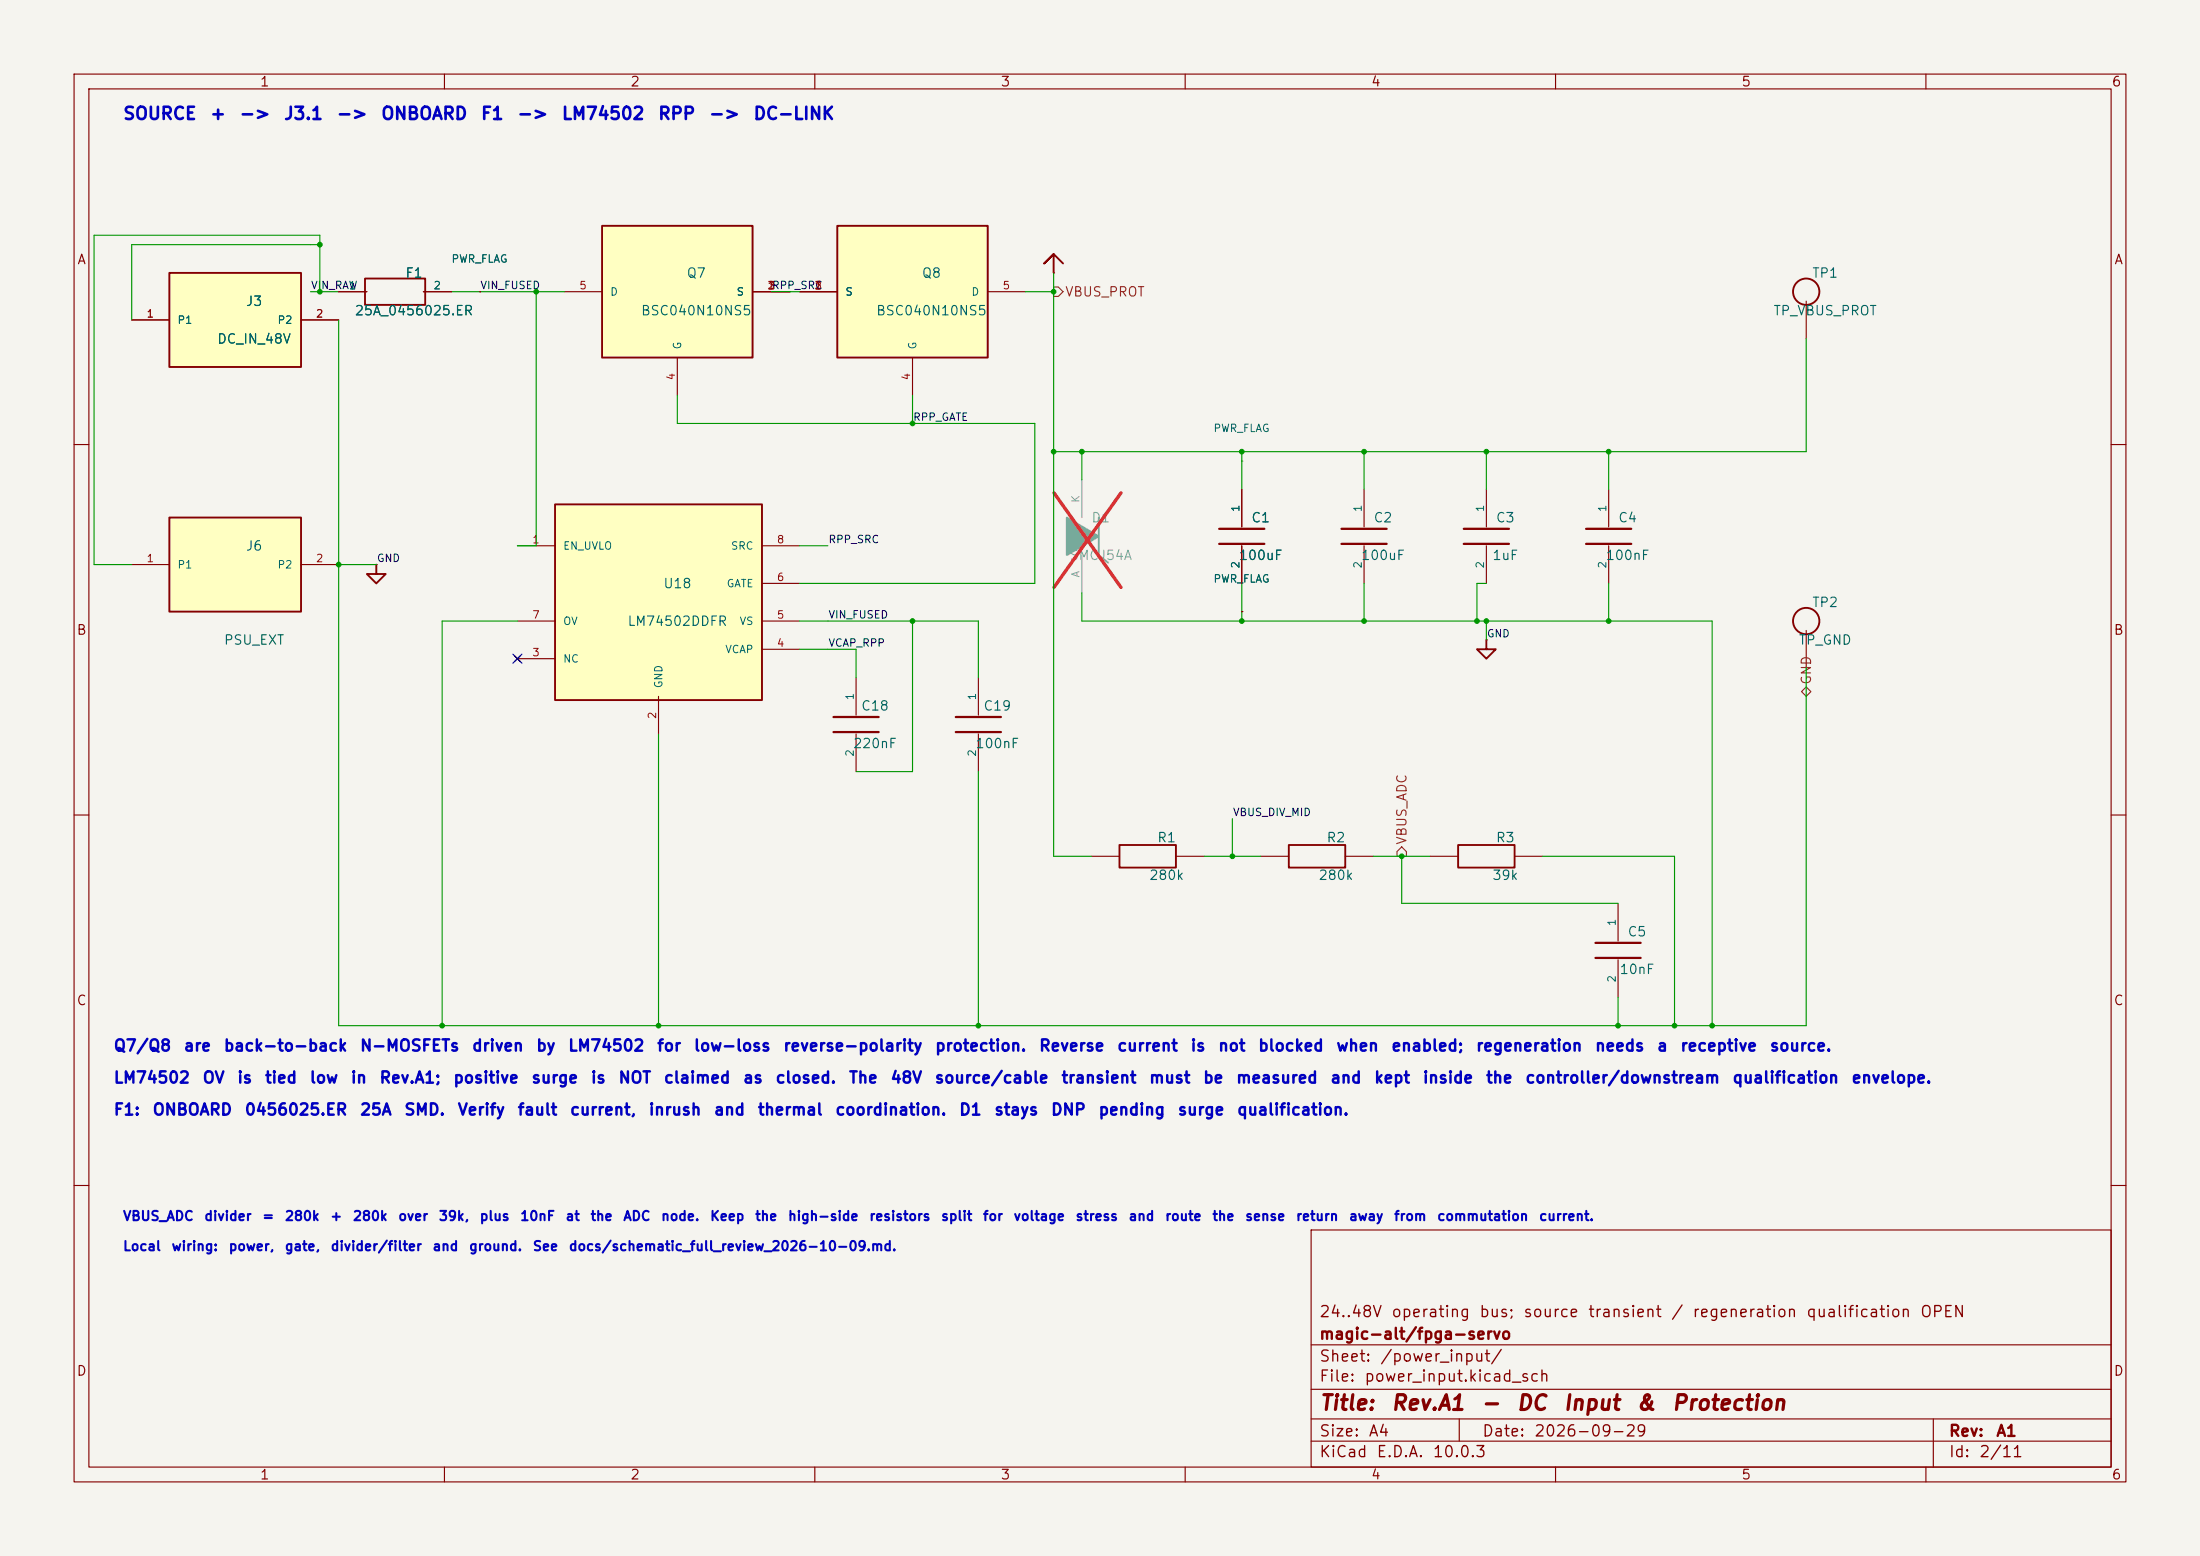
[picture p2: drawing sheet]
<svg xmlns="http://www.w3.org/2000/svg" width="297mm" height="210mm" viewBox="0 0 297 210" stroke-linecap="round" stroke-linejoin="round" font-family="sans-serif">
<path d="M0 0h297v210h-297z" fill="#f5f4ef" stroke="#f5f4ef" stroke-width=".14"/>
<g fill="none" stroke="#840000" stroke-width=".15">
<path d="M10 10h277v190h-277zM12 12h273v186h-273zM60 10v2M110 10v2M160 10v2M210 10v2M260 10v2M10 60h2M285 60h2M10 110h2M285 110h2M10 160h2"/>
<path d="M177 166h108v32h-108zM285 160h2M60 198v2M110 198v2M160 198v2M177 194.5h108M177 191.5h108M177 187.5h108M177 181.5h108M197 191.5v3M210 198v2M260 198v2"/>
<path d="M261 191.5v6.5"/>
</g>
<path d="M74.9 68.1h28v26.4h-28z" fill="#ffffc2"/>
<path d="M50.8 76.2v1.3h-1.3l1.3 1.2 1.3-1.2h-1.3M74.9 68.1h28v26.4h-28z" fill="none" stroke="#840000" stroke-width=".25"/>
<g fill="none" stroke="#840000" stroke-width=".15">
<path d="M50.8 76.2h.1M69.8 73.7h5.1M102.9 73.7h5M102.9 78.7h5M167.6 66v5.1M167.6 73.7v5M200.7 66v5.1M200.7 73.7v5M217.2 66v5.1M217.2 73.7v5M69.5 88.5l.7 .8M69.8 88.9h5.1"/>
<path d="M69.8 83.8h5.1M70.2 88.5l-.7 .8M88.9 94v5.1M102.9 87.6h5M102.9 83.8h5"/>
</g>
<path d="M164.6 71.4h6.1M164.6 73.4h6.1M197.6 71.4h6.1M197.6 73.4h6.1M214.1 71.4h6.1M214.1 73.4h6.1" fill="none" stroke="#840000" stroke-width=".3"/>
<path d="M22.9 36.8h17.7v12.7h-17.7z" fill="#ffffc2"/>
<path d="M22.9 36.8h17.7v12.7h-17.7z" fill="none" stroke="#840000" stroke-width=".25"/>
<path d="M17.8 43.2h5.1M40.6 43.2h5.1M167.6 62.2h.1M115.6 91.4v5.1M115.6 99.1v5M132.1 91.4v5.1M132.1 99.1v5" fill="none" stroke="#840000" stroke-width=".15"/>
<path d="M112.5 96.8h6.1M112.5 98.8h6.1M129 96.8h6.1M129 98.8h6.1" fill="none" stroke="#840000" stroke-width=".3"/>
<path d="M144 69.9l4.3 2.5-4.3 2.5z" fill="#9c9b98" stroke="#9c9b98" stroke-width=".25"/>
<path d="M148.3 69.9v5l1.3 1" fill="none" stroke="#9c9b98" stroke-width=".25"/>
<path d="M146 64.8v5.1M146 74.9v5.1" fill="none" stroke="#9c9b98" stroke-width=".15"/>
<path d="M142.3 66.5l9 12.8M151.3 66.5l-9 12.8" fill="none" stroke="#e12e31" stroke-width=".46"/>
<path d="M113 30.5h20.3v17.8h-20.3z" fill="#ffffc2"/>
<path d="M113 30.5h20.3v17.8h-20.3zM151.1 114h7.6v3.1h-7.6zM174 114h7.6v3.1h-7.6zM196.8 114h7.7v3.1h-7.7z" fill="none" stroke="#840000" stroke-width=".25"/>
<path d="M107.9 39.4h5.1M133.3 39.4h5.1M123.2 48.3v5M147.3 115.6h3.8M158.7 115.6h3.9M170.2 115.6h3.8M181.6 115.6h3.8M193 115.6h3.8M204.5 115.6h3.8" fill="none" stroke="#840000" stroke-width=".15"/>
<path d="M22.9 69.9h17.7v12.7h-17.7z" fill="#ffffc2"/>
<g fill="none" stroke="#840000" stroke-width=".25">
<path d="M22.9 69.9h17.7v12.7h-17.7z"/>
<circle cx="243.8" cy="39.4" r="1.78"/>
</g>
<path d="M243.8 40.6v5.1M17.8 76.2h5.1M40.6 76.2h5.1" fill="none" stroke="#840000" stroke-width=".15"/>
<path d="M81.3 30.5h20.3v17.8h-20.3z" fill="#ffffc2"/>
<g fill="none" stroke="#840000" stroke-width=".25">
<path d="M49.3 37.6h8.1v3.5h-8.1zM81.3 30.5h20.3v17.8h-20.3zM143.5 35.6l-1.3-1.3-1.2 1.3 1.2-1.3v2.5M200.7 86.4v1.2h-1.3l1.3 1.3 1.2-1.3h-1.2"/>
<circle cx="243.8" cy="83.8" r="1.78"/>
</g>
<g fill="none" stroke="#840000" stroke-width=".15">
<path d="M45.7 39.4h3.8M57.1 39.4h3.9M64.8 39.4h.1M76.2 39.4h5.1M101.6 39.4h5.1M142.2 36.8h.1M17.8 43.2h5.1M40.6 43.2h5.1M91.4 48.3v5M167.6 66v5.1M167.6 73.7v5M184.1 66v5.1"/>
<path d="M184.1 73.7v5M167.6 82.6h.1M200.7 86.4h.1M243.8 85.1v5.1M218.4 121.9v5.1M218.4 129.5v5.1"/>
</g>
<path d="M181.1 71.4h6.1M181.1 73.4h6.1M215.4 127.3h6.1M215.4 129.3h6.1" fill="none" stroke="#840000" stroke-width=".3"/>
<path d="M142.2 38.7h.7l.6 .7-.6 .6h-.7zM243.2 93.3l.6-.6 .7 .6-.7 .7zM189.2 114.3l.7 .6v.7h-1.3v-.7z" fill="none" stroke="#725600" stroke-width=".15"/>
<g fill="none" stroke="#009600" stroke-width=".15">
<path d="M41.9 39.4h3.8M43.2 33h-25.4v10.2M43.2 39.4v-7.6h-30.5v44.4h5.1M61 39.4h15.2M72.4 39.4v34.3h-2.6M104.1 39.4h3.8M138.4 39.4h3.8M142.2 36.8v78.8h5.1M45.7 43.2v95.2h198.1v-48.2M91.4 53.3v3.9h48.3v21.5h-31.8M123.2 53.3v3.9M243.8 45.7v15.3h-101.6"/>
<path d="M45.7 76.2h5.1M107.9 73.7h3.9M146 61v3.8M167.6 61v5M167.6 78.7v5.1M184.1 61v5M184.1 78.7v5.1M200.7 78.7h-1.3v5.1M200.7 61v5M217.2 61v5M217.2 78.7v5.1M69.8 83.8h-10.1v54.6"/>
<path d="M88.9 99.1v39.3M107.9 83.8h24.2v7.6M107.9 87.6h7.7v3.8M123.2 83.8v20.3h-7.6M146 80v3.8h85.1v54.6M200.7 83.8v2.6M132.1 104.1v34.3M162.6 115.6h7.6M166.4 110.5v5.1M185.4 115.6h7.6M189.2 115.6v6.3h29.2M208.3 115.6h17.8v22.8"/>
<path d="M218.4 134.6v3.8"/>
</g>
<path d="M69.2 88.3l1.3 1.2M70.5 88.3l-1.3 1.2" fill="none" stroke="#000084" stroke-width=".15"/>
<g fill="#009600" stroke="#009600" stroke-width=".14">
<circle cx="45.7" cy="76.2" r=".32"/>
<circle cx="59.7" cy="138.4" r=".32"/>
<circle cx="88.9" cy="138.4" r=".32"/>
<circle cx="123.2" cy="83.8" r=".32"/>
<circle cx="123.2" cy="57.2" r=".32"/>
<circle cx="72.4" cy="39.4" r=".32"/>
<circle cx="43.2" cy="39.4" r=".32"/>
<circle cx="43.2" cy="33" r=".32"/>
<circle cx="200.7" cy="61" r=".32"/>
<circle cx="184.2" cy="61" r=".32"/>
<circle cx="184.2" cy="83.8" r=".32"/>
<circle cx="217.2" cy="61" r=".32"/>
<circle cx="200.7" cy="83.8" r=".32"/>
<circle cx="199.4" cy="83.8" r=".32"/>
<circle cx="142.2" cy="39.4" r=".32"/>
<circle cx="142.2" cy="61" r=".32"/>
<circle cx="146.1" cy="61" r=".32"/>
<circle cx="167.6" cy="83.8" r=".32"/>
<circle cx="189.2" cy="115.6" r=".32"/>
<circle cx="167.6" cy="61" r=".32"/>
<circle cx="217.2" cy="83.8" r=".32"/>
<circle cx="218.4" cy="138.4" r=".32"/>
<circle cx="132.1" cy="138.4" r=".32"/>
<circle cx="166.4" cy="115.6" r=".32"/>
<circle cx="226.1" cy="138.4" r=".32"/>
<circle cx="231.1" cy="138.4" r=".32"/>
</g>
<g font-size="2" fill="#840000">
<text x="178" y="190.8">Title:</text>
<text x="187.7" y="190.8">Rev.A1</text>
<text x="199.8" y="190.8">-</text>
<text x="204.6" y="190.8">DC</text>
<text x="210.9" y="190.8">Input</text>
<text x="220.8" y="190.8">&amp;</text>
<text x="225.6" y="190.8">Protection</text>
</g>
<g font-size="1.7" fill="#0000c2">
<text x="16.5" y="16.6">SOURCE</text>
<text x="28.3" y="16.6">+</text>
<text x="32.2" y="16.6">-&gt;</text>
<text x="38.2" y="16.6">J3.1</text>
<text x="45.3" y="16.6">-&gt;</text>
<text x="51.3" y="16.6">ONBOARD</text>
<text x="64.8" y="16.6">F1</text>
<text x="69.7" y="16.6">-&gt;</text>
<text x="75.7" y="16.6">LM74502</text>
<text x="88.7" y="16.6">RPP</text>
<text x="95.6" y="16.6">-&gt;</text>
<text x="101.6" y="16.6">DC-LINK</text>
</g>
<g font-size="1.5" fill="#0000c2">
<text x="15.2" y="142.3">Q7/Q8</text>
<text x="24.7" y="142.3">are</text>
<text x="30.1" y="142.3">back-to-back</text>
<text x="48.5" y="142.3">N-MOSFETs</text>
<text x="63.6" y="142.3">driven</text>
<text x="72.3" y="142.3">by</text>
<text x="76.6" y="142.3">LM74502</text>
<text x="88.6" y="142.3">for</text>
<text x="93.6" y="142.3">low-loss</text>
<text x="105.6" y="142.3">reverse-polarity</text>
<text x="126.1" y="142.3">protection.</text>
<text x="140.2" y="142.3">Reverse</text>
<text x="150.7" y="142.3">current</text>
<text x="160.6" y="142.3">is</text>
<text x="164.3" y="142.3">not</text>
<text x="169.7" y="142.3">blocked</text>
<text x="180.3" y="142.3">when</text>
<text x="187.7" y="142.3">enabled;</text>
<text x="199.2" y="142.3">regeneration</text>
<text x="215.2" y="142.3">needs</text>
<text x="223.6" y="142.3">a</text>
<text x="226.7" y="142.3">receptive</text>
<text x="238.8" y="142.3">source.</text>
<text x="15.2" y="146.6">LM74502</text>
<text x="27.2" y="146.6">OV</text>
<text x="31.9" y="146.6">is</text>
<text x="35.6" y="146.6">tied</text>
<text x="41.7" y="146.6">low</text>
<text x="47.2" y="146.6">in</text>
<text x="51.1" y="146.6">Rev.A1;</text>
<text x="61.1" y="146.6">positive</text>
<text x="71.6" y="146.6">surge</text>
<text x="79.7" y="146.6">is</text>
<text x="83.4" y="146.6">NOT</text>
<text x="89.5" y="146.6">claimed</text>
<text x="100.2" y="146.6">as</text>
<text x="104.6" y="146.6">closed.</text>
<text x="114.5" y="146.6">The</text>
<text x="120.1" y="146.6">48V</text>
<text x="126.1" y="146.6">source/cable</text>
<text x="143.2" y="146.6">transient</text>
<text x="155" y="146.6">must</text>
<text x="162.3" y="146.6">be</text>
<text x="166.8" y="146.6">measured</text>
<text x="179.5" y="146.6">and</text>
<text x="185.4" y="146.6">kept</text>
<text x="192" y="146.6">inside</text>
<text x="200.5" y="146.6">the</text>
<text x="205.8" y="146.6">controller/downstream</text>
<text x="233.8" y="146.6">qualification</text>
<text x="249.8" y="146.6">envelope.</text>
<text x="15.2" y="150.9">F1:</text>
<text x="20.5" y="150.9">ONBOARD</text>
<text x="32.9" y="150.9">0456025.ER</text>
<text x="48.5" y="150.9">25A</text>
<text x="54.5" y="150.9">SMD.</text>
<text x="61.7" y="150.9">Verify</text>
<text x="69.8" y="150.9">fault</text>
<text x="76.8" y="150.9">current,</text>
<text x="87.5" y="150.9">inrush</text>
<text x="96.3" y="150.9">and</text>
<text x="102.2" y="150.9">thermal</text>
<text x="112.7" y="150.9">coordination.</text>
<text x="129.4" y="150.9">D1</text>
<text x="134.1" y="150.9">stays</text>
<text x="141.8" y="150.9">DNP</text>
<text x="148.2" y="150.9">pending</text>
<text x="158.9" y="150.9">surge</text>
<text x="166.9" y="150.9">qualification.</text>
</g>
<g font-size="1.5" fill="#840000">
<text x="178" y="178.2">24..48V</text>
<text x="187.7" y="178.2">operating</text>
<text x="199.6" y="178.2">bus;</text>
<text x="205.5" y="178.2">source</text>
<text x="214.3" y="178.2">transient</text>
<text x="225.5" y="178.2">/</text>
<text x="228.4" y="178.2">regeneration</text>
<text x="243.7" y="178.2">qualification</text>
<text x="259.1" y="178.2">OPEN</text>
<text x="178" y="184.2">Sheet:</text>
<text x="178" y="181.2">magic-alt/fpga-servo</text>
<text x="186.2" y="184.2">/power_input/</text>
<text x="178" y="186.9">File:</text>
<text x="184.1" y="186.9">power_input.kicad_sch</text>
<text x="178" y="197.1">KiCad</text>
<text x="178" y="194.3">Size:</text>
<text x="184.7" y="194.3">A4</text>
<text x="185.7" y="197.1">E.D.A.</text>
<text x="193.3" y="197.1">10.0.3</text>
<text x="200" y="194.3">Date:</text>
<text x="207" y="194.3">2026-09-29</text>
<text x="263" y="194.3">Rev:</text>
<text x="263" y="197.1">Id:</text>
<text x="267.1" y="197.1">2/11</text>
<text x="269.4" y="194.3">A1</text>
</g>
<g font-size="1.3" fill="#840000">
<text x="35" y="12">1</text>
<text x="85" y="12">2</text>
<text x="135" y="12">3</text>
<text x="185" y="12">4</text>
<text x="235" y="12">5</text>
<text x="285" y="12">6</text>
<text x="10.3" y="36">A</text>
<text x="285.3" y="36">A</text>
<text x="10.3" y="86">B</text>
<text x="285.3" y="86">B</text>
<text x="10.3" y="136">C</text>
<text x="285.3" y="136">C</text>
<text x="10.3" y="186">D</text>
<text x="285.3" y="186">D</text>
<text x="35" y="200">1</text>
<text x="85" y="200">2</text>
<text x="135" y="200">3</text>
<text x="185" y="200">4</text>
<text x="235" y="200">5</text>
<text x="285" y="200">6</text>
</g>
<g font-size="1.3" fill="#006464">
<text x="33.1" y="41.6">J3</text>
<text x="54.6" y="37.8">F1</text>
<text x="92.6" y="37.8">Q7</text>
<text x="124.4" y="37.8">Q8</text>
<text x="244.6" y="37.8">TP1</text>
<text x="29.2" y="46.7">DC_IN_48V</text>
<text x="47.8" y="42.9">25A_0456025.ER</text>
<text x="86.4" y="42.9">BSC040N10NS5</text>
<text x="118.2" y="42.9">BSC040N10NS5</text>
<text x="239.3" y="42.9">TP_VBUS_PROT</text>
<text x="168.8" y="70.8">C1</text>
<text x="185.3" y="70.8">C2</text>
<text x="201.9" y="70.8">C3</text>
<text x="218.4" y="70.8">C4</text>
<text x="33.1" y="74.6">J6</text>
<text x="167.1" y="75.9">100uF</text>
<text x="183.7" y="75.9">100uF</text>
<text x="201.4" y="75.9">1uF</text>
<text x="216.7" y="75.9">100nF</text>
<text x="89.5" y="79.7">U18</text>
<text x="244.6" y="82.3">TP2</text>
<text x="30.1" y="87.3">PSU_EXT</text>
<text x="84.6" y="84.8">LM74502DDFR</text>
<text x="242.7" y="87.3">TP_GND</text>
<text x="115.1" y="101.3">220nF</text>
<text x="116.2" y="96.2">C18</text>
<text x="131.6" y="101.3">100nF</text>
<text x="132.7" y="96.2">C19</text>
<text x="155.1" y="119.1">280k</text>
<text x="156.1" y="114">R1</text>
<text x="177.9" y="119.1">280k</text>
<text x="179" y="114">R2</text>
<text x="201.4" y="119.1">39k</text>
<text x="201.9" y="114">R3</text>
<text x="218.6" y="131.8">10nF</text>
<text x="219.6" y="126.7">C5</text>
</g>
<g font-size="1.3" fill="#725600">
<text x="143.7" y="40.3">VBUS_PROT</text>
<text x="244.8" y="92.5" transform="rotate(-90 244.8 92.5)">GND</text>
<text x="190.2" y="114.1" transform="rotate(-90 190.2 114.1)">VBUS_ADC</text>
</g>
<g font-size="1.3" fill="#939391">
<text x="147.2" y="70.8">D1</text>
<text x="144.3" y="75.9">SMCJ54A</text>
</g>
<g font-size="1.3" fill="#0000c2">
<text x="16.5" y="165.1">VBUS_ADC</text>
<text x="27.5" y="165.1">divider</text>
<text x="35.3" y="165.1">=</text>
<text x="38.4" y="165.1">280k</text>
<text x="44.5" y="165.1">+</text>
<text x="47.5" y="165.1">280k</text>
<text x="53.7" y="165.1">over</text>
<text x="59.1" y="165.1">39k,</text>
<text x="64.7" y="165.1">plus</text>
<text x="70.1" y="165.1">10nF</text>
<text x="76.3" y="165.1">at</text>
<text x="79.6" y="165.1">the</text>
<text x="84" y="165.1">ADC</text>
<text x="89.2" y="165.1">node.</text>
<text x="95.8" y="165.1">Keep</text>
<text x="101.8" y="165.1">the</text>
<text x="106.3" y="165.1">high-side</text>
<text x="117.3" y="165.1">resistors</text>
<text x="127" y="165.1">split</text>
<text x="132.6" y="165.1">for</text>
<text x="136.7" y="165.1">voltage</text>
<text x="145.1" y="165.1">stress</text>
<text x="152.3" y="165.1">and</text>
<text x="157.2" y="165.1">route</text>
<text x="163.6" y="165.1">the</text>
<text x="168" y="165.1">sense</text>
<text x="174.9" y="165.1">return</text>
<text x="182" y="165.1">away</text>
<text x="188.1" y="165.1">from</text>
<text x="193.9" y="165.1">commutation</text>
<text x="207.7" y="165.1">current.</text>
<text x="16.5" y="169.1">Local</text>
<text x="23.1" y="169.1">wiring:</text>
<text x="30.8" y="169.1">power,</text>
<text x="38.4" y="169.1">gate,</text>
<text x="44.5" y="169.1">divider/filter</text>
<text x="58.3" y="169.1">and</text>
<text x="63.2" y="169.1">ground.</text>
<text x="71.8" y="169.1">See</text>
<text x="76.7" y="169.1">docs/schematic_full_review_2026-10-09.md.</text>
</g>
<g font-size="1" fill="#006464">
<text x="60.9" y="35.7">PWR_FLAG</text>
<text x="47" y="39.3">1</text>
<text x="58.4" y="39.3">2</text>
<text x="82.3" y="40.1">D</text>
<text x="99.4" y="40.1">S</text>
<text x="114" y="40.1">S</text>
<text x="131.1" y="40.1">D</text>
<text x="23.9" y="44">P1</text>
<text x="37.4" y="44">P2</text>
<text x="92.2" y="47.2" transform="rotate(-90 92.2 47.2)">G</text>
<text x="124" y="47.2" transform="rotate(-90 124 47.2)">G</text>
<text x="163.7" y="58.6">PWR_FLAG</text>
<text x="167.6" y="69.2" transform="rotate(-90 167.6 69.2)">1</text>
<text x="184.1" y="69.2" transform="rotate(-90 184.1 69.2)">1</text>
<text x="200.6" y="69.2" transform="rotate(-90 200.6 69.2)">1</text>
<text x="217.1" y="69.2" transform="rotate(-90 217.1 69.2)">1</text>
<text x="23.9" y="77">P1</text>
<text x="37.4" y="77">P2</text>
<text x="75.9" y="74.4">EN_UVLO</text>
<text x="98.6" y="74.4">SRC</text>
<text x="167.6" y="76.8" transform="rotate(-90 167.6 76.8)">2</text>
<text x="184.1" y="76.8" transform="rotate(-90 184.1 76.8)">2</text>
<text x="200.6" y="76.8" transform="rotate(-90 200.6 76.8)">2</text>
<text x="217.1" y="76.8" transform="rotate(-90 217.1 76.8)">2</text>
<text x="98" y="79.5">GATE</text>
<text x="163.7" y="78.9">PWR_FLAG</text>
<text x="75.9" y="89.7">NC</text>
<text x="75.9" y="84.6">OV</text>
<text x="97.8" y="88.4">VCAP</text>
<text x="99.8" y="84.6">VS</text>
<text x="89.7" y="93" transform="rotate(-90 89.7 93)">GND</text>
<text x="115.5" y="94.6" transform="rotate(-90 115.5 94.6)">1</text>
<text x="132" y="94.6" transform="rotate(-90 132 94.6)">1</text>
<text x="115.5" y="102.2" transform="rotate(-90 115.5 102.2)">2</text>
<text x="132" y="102.2" transform="rotate(-90 132 102.2)">2</text>
<text x="218.4" y="125.1" transform="rotate(-90 218.4 125.1)">1</text>
<text x="218.4" y="132.7" transform="rotate(-90 218.4 132.7)">2</text>
</g>
<g font-size="1" fill="#0f0f0f">
<text x="41.9" y="39.3">VIN_RAW</text>
<text x="64.8" y="39.3">VIN_FUSED</text>
<text x="104.1" y="39.3">RPP_SRC</text>
<text x="123.2" y="57.1">RPP_GATE</text>
<text x="50.8" y="76.1">GND</text>
<text x="111.8" y="73.6">RPP_SRC</text>
<text x="111.8" y="83.7">VIN_FUSED</text>
<text x="111.8" y="87.5">VCAP_RPP</text>
<text x="200.7" y="86.3">GND</text>
<text x="166.4" y="110.4">VBUS_DIV_MID</text>
</g>
<g font-size="1" fill="#a90000">
<text x="78.1" y="39.3">5</text>
<text x="103.5" y="39.3">1</text>
<text x="103.5" y="39.3">2</text>
<text x="103.5" y="39.3">3</text>
<text x="109.9" y="39.3">1</text>
<text x="109.9" y="39.3">2</text>
<text x="109.9" y="39.3">3</text>
<text x="135.3" y="39.3">5</text>
<text x="19.7" y="43.1">1</text>
<text x="42.6" y="43.1">2</text>
<text x="91.4" y="51.4" transform="rotate(-90 91.4 51.4)">4</text>
<text x="123.1" y="51.4" transform="rotate(-90 123.1 51.4)">4</text>
<text x="19.7" y="76.1">1</text>
<text x="42.6" y="76.1">2</text>
<text x="71.8" y="73.6">1</text>
<text x="104.8" y="73.6">8</text>
<text x="71.8" y="83.7">7</text>
<text x="104.8" y="83.7">5</text>
<text x="104.8" y="78.7">6</text>
<text x="71.8" y="88.8">3</text>
<text x="104.8" y="87.6">4</text>
<text x="88.8" y="97.1" transform="rotate(-90 88.8 97.1)">2</text>
</g>
<g font-size="1" fill="#939391">
<text x="146" y="67.9" transform="rotate(-90 146 67.9)">K</text>
<text x="146" y="78" transform="rotate(-90 146 78)">A</text>
</g>
</svg>
